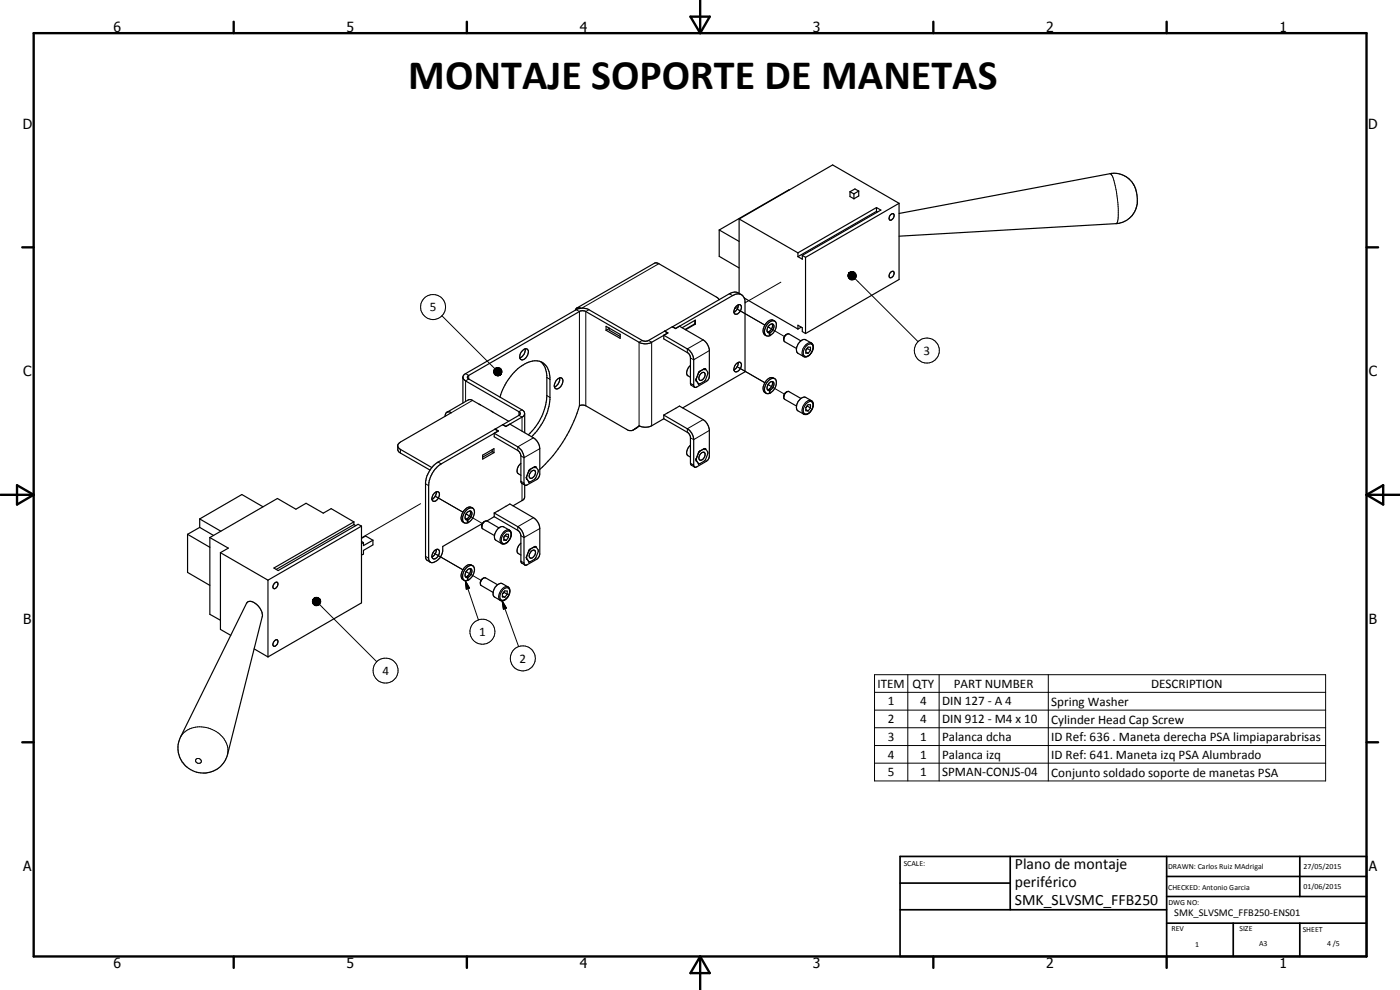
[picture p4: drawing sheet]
<svg xmlns="http://www.w3.org/2000/svg" width="420mm" height="297mm" viewBox="0 0 420 297" stroke-linecap="round" stroke-linejoin="round" font-family="sans-serif">
<g fill="none" stroke="#000" stroke-width=".3">
<path d="M333.2 52.1l.4 .4 .6 1.2 1 5.1a26.7 26.7 0 0 1 .3 7.2l-.5 1.1M197.7 79.1l-23.1 13.4M132.6 94.7l15.9 15.9M172.9 92.9l1 .6v28.3M176.7 92.9l-.9 .6v28.3M218.9 88.1l1 .6M221.1 92.7l8.5 4.8M221.5 92.1l-1.1 .6M230.5 98.1l4.9 2.9M230.5 98.1l.5 .3M234.3 84.7l-10.7 6.1M254.8 81.9l-.2 .4z"/>
<path d="M254.8 81.9l-.3 .7zM254.8 81.9l-.3 .9zM254.8 81.9l-.3 1.2zM254.8 81.9l-.1 1.5-.2-.3zM254.8 81.9v1.7zM254.8 81.9l.2 1.8-.2-.1zM254.8 81.9l.4 2-.2-.2zM254.8 81.9l.7 2.1-.3-.1zM254.8 81.9l1 2.1h-.3zM254.8 81.9l1.3 2-.3 .1zM254.8 81.9l1.5 2h-.2zM254.8 81.9l1.7 1.8-.2 .2z"/>
<path d="M254.8 81.9l1.9 1.6-.2 .2zM254.8 81.9l2.1 1.4-.2 .2zM254.8 81.9l2.2 1.2-.1 .2zM254.8 81.9l2.2 .9v.3zM254.8 81.9l2.2 .6v.3zM254.8 81.9l2.1 .4 .1 .2zM254.8 81.9l1.9 .1 .2 .3zM254.8 81.9l1.8-.1 .1 .2zM254.8 81.9l1.6-.2 .2 .1zM254.8 81.9l1.3-.4 .3 .2zM254.8 81.9l1.3-.4zM254.8 81.9l1.1-.4z"/>
<path d="M254.8 81.9l.8-.4zM254.8 81.9l.5-.3zM254.8 81.9l.2-.2zM256.6 83.6l18.9 18.9M139.7 112.1l1 .5v1.1l-1 .6v6.1M148.1 111.5l2.2 .9-2.1-.6zM148.2 111.2l2.1 1.2-2.2-.9zM148.2 111.8l2.1 .6-2.1-.4zM148.2 111l2.1 1.4-2.1-1.2zM148.2 112l2.1 .4-1.9-.1zM148.4 112.3l1.9 .1h-1.8zM148.4 110.7l1.9 1.7-2.1-1.4z"/>
<path d="M148.5 112.4h1.8l-1.6 .2zM148.6 110.5l.2-.1 1.5 2zM148.6 110.5l1.7 1.9-1.9-1.7zM148.7 112.6l1.6-.2zM148.8 110.4l.2-.1 1.3 2.1zM149 112.7l1.3-.3zM149 110.3h.3l1 2.1zM149.3 112.8l1-.4zM149.3 110.3h.3l.7 2.1zM149.6 112.8l.7-.4zM149.6 110.3l.2 .1 .5 2zM149.8 112.7l.5-.3z"/>
<path d="M149.8 110.4l.3 .1 .2 1.9zM150 112.6l.3-.2zM150.1 110.5l.2 .2v1.7zM150.3 110.7v1.7zM150.4 110.9l.2 .2-.3 1.3zM150.5 111.9l-.2 .5zM150.6 111.1l-.3 1.3zM150.6 111.7l-.3 .7zM150.6 111.4l-.3 1zM164.1 118.7l.9 .6M164.1 113.3l.9 .5M192.7 102.2l-.9 .5v25.1"/>
<path d="M194.6 102.2l1 .5v25.1M207.2 115l1 .6M211 102l-4.7 2.7v1.1M212.9 105.2l-4.7 2.7-1-.5M221.1 110l8.4 4.9M221.6 110.2l8 4.6M230.5 115.4l4.9 2.8M230.5 115.4l.5 .3M241.9 103.9a1.11 1.11 0 0 1 1-.7 1.11 1.11 0 0 1 1.1 .7 2.74 2.74 0 0 1-2.3 3 1.96 1.96 0 0 1 .2-3zM243.5 102.9a2.63 2.63 0 0 0-2.7 2.4v1.2l.4 .5M120.2 134.8v1.1M131.5 138.6l.9 .6"/>
<path d="M141.8 120.1l-6.3 3.7M156.7 123l-1 .5v1.1l1 .5v4.3M160.1 131.4l-4.7 2.7v1.1M162 134.6l-4.7 2.7-1-.5M191.1 128.4l-1 .5M207.2 139l1 .5M211 125.9l-4.7 2.8v1M212.9 129.2l-4.7 2.7-1-.5M241.9 121.2a1.11 1.11 0 0 1 1-.8 1.11 1.11 0 0 1 1.1 .8 2.43 2.43 0 0 1-2.5 2.9 2.08 2.08 0 0 1 .4-2.9zM243.5 120.2a2.6 2.6 0 0 0-2.8 2.7l.1 .8 .4 .5M126.2 151.1l-17.7 10.3M127.7 145.2l.9 .5"/>
<path d="M130.5 148.8l8.4 4.9-7.9-4.6M139.9 154.2l4.9 2.9M151.5 159.8a1.02 1.02 0 0 1 1.3-.4 1.02 1.02 0 0 1 .6 1.3 2.43 2.43 0 0 1-2.5 2.3 2.4 2.4 0 0 1 .6-3.2zM152.9 159a2.75 2.75 0 0 0-2.8 3.1v.5l.5 .5M156.3 144.4l1 .5M156.7 145.1v5.1M160.1 155.3l-4.7 2.7v1.1M162 158.6l-4.7 2.7-1-.6M94.1 179.6l-.3 .5zM94.1 179.6l-.3 .7zM94.1 179.6l-.3 1zM94.1 179.6l-.3 1.2z"/>
<path d="M94.1 179.6l-.2 1.5-.1-.3zM94.1 179.6v1.7zM94.1 179.6l.2 1.9-.2-.2zM94.1 179.6l.4 2.1-.2-.2zM94.1 179.6l.7 2.1h-.3zM94.1 179.6l.9 2.1h-.2zM94.1 179.6l1.2 2.1h-.3zM94.1 179.6l1.5 2-.3 .1zM94.1 179.6l1.7 1.9-.2 .1zM94.1 179.6l1.9 1.7-.2 .2zM94.1 179.6l2 1.4-.1 .3zM94.1 179.6l2.1 1.2-.1 .2z"/>
<path d="M94.1 179.6l2.2 .9-.1 .3zM94.1 179.6l2.1 .7 .1 .2zM94.1 179.6l2.1 .4v.3zM94.1 179.6l1.9 .1 .2 .3zM94.1 179.6h1.7l.2 .1zM94.1 179.6l1.5-.2 .2 .2zM94.1 179.6l1.3-.3 .2 .1zM94.1 179.6l1.3-.3zM94.1 179.6l1-.4zM94.1 179.6l.7-.4zM94.1 179.6l.2-.1zM94.3 179.5l.3-.2-.5 .3z"/>
<path d="M127.7 166.9l.9 .6M130.1 165.9l8.8 5.1M131 166.4l7.9 4.5M139.6 174.2l1.3 2.2-1 .4zM139.6 174.2l4 11.8M139.9 171.5l4.4 2.6M139.9 171.5l.5 .3M150.8 177.1a1.15 1.15 0 0 1 2.1-.2 2.61 2.61 0 0 1-2.2 3.2 1.9 1.9 0 0 1 .1-3zM152.5 176.1a2.67 2.67 0 0 0-2.8 2.7l.1 .8 .3 .5M156.3 168.4l1 .5M95.9 181.4l17.2 17.1M150.7 180.3l1.3 2.2-.9 .3z"/>
<path d="M150.7 180.3l4.9 13.7M262.5 202.4h135.3v31.9h-135.3zM262.5 207.7h135.3M262.5 213.1h135.3M262.5 218.4h135.3M272.4 202.4v31.9M281.8 202.4v31.9M314.6 202.4v31.9M54.1 221.2a7.3 7.3 0 0 1 9.6-2.3 6.9 6.9 0 0 1 4.6 7.5M58.8 227.8a.83 .83 0 0 1 1.4-.1 .83 .83 0 0 1-.4 1.3 .85 .85 0 0 1-.9-.2 .85 .85 0 0 1-.1-1zM262.5 229h135.3M262.5 223.7h135.3"/>
<circle cx="130" cy="92.1" r="3.7"/>
<circle cx="278.2" cy="105.2" r="3.8"/>
<circle cx="144.8" cy="189.5" r="3.8"/>
<circle cx="156.9" cy="197.5" r="3.7"/>
<circle cx="115.7" cy="201.2" r="3.8"/>
</g>
<g fill="none" stroke="#000" stroke-width=".35">
<path d="M236.9 57l-21.1 12M255.1 57.5v1.5l1.2 .6M255.1 57.5l1.2 .7M256.3 58.2v1.4M257.7 57.3v1.5l-1.4 .8M257.7 57.3l-1.1-.6-1.5 .8M257.7 57.3l-1.4 .9M215.8 69l6 3.4M215.8 69v7.9l6 3.5M221.8 65.7l17.7 10.2M221.8 65.7v22.4M239.5 75.9v1.1"/>
<path d="M240.8 76.6v1.2l-1.3-.8M240.8 76.6l1 .6M241.8 77.2v22.9M263 63.4l.3 .2M263 63.4l-23.5 13.6M263 62.3l1.4 .7-23.6 13.6M263 62.3v1.1M263 62.3l-23.5 13.6M267.3 64.4l.7-.3a1.12 1.12 0 0 1 .2 1.3 1.12 1.12 0 0 1-1.2 .6l-.1-.9zM269.8 61v22.9l-28 16.2M269.8 61l-28 16.2M269.8 61l-19.9-11.5-28.1 16.2"/>
<path d="M269.8 64.1l63.4-12a7.1 7.1 0 0 1 8.1 7.4v1a7.2 7.2 0 0 1-1.5 4.1 6.8 6.8 0 0 1-4.8 2.5l-65.2 3.8M174.3 92.5l2.1 .3 16.5 9.5h1.5l5.1-2.9M174.3 92.5l-1.4 .4-33.6 19.5-.4 .7v7.8M174.3 92.5a1.05 1.05 0 0 0-1.7 .6M181.9 97.9l4.2 2.4v1.2l-4.2-2.4zM182.8 98.6l-.9 .5M182.8 98.4v.7l3.3 1.9M199.5 99.4l.9 .5-5.1 3a4.1 4.1 0 0 1-3.5-.2l-16-9.2a1.91 1.91 0 0 0-1.9 0l-33.6 19.5 .2 .6 16.2 9.4a1.14 1.14 0 0 1 .7 1.1 1.14 1.14 0 0 1-.7 1l-4.9 2.8-.9-.5M199.5 99.4l2.2-1.4 1 .6 1.2-.7 7.1 4.1a4.2 4.2 0 0 1 1.9 2.9l-.1 8.6-.8 1-3.1 1.7h-.5M199.5 99.4l.9 .5-1.2 .7M199.5 99.4h.1M201.8 98l1 .6 17.1-9.9a2.23 2.23 0 0 1 2.4-.4 2.23 2.23 0 0 1 1.3 2.1v21.1l-18.7 10.9"/>
<path d="M201.8 98v.1M208.5 97.2h.2M208.5 97.2l-2.9 1.6M208.5 96.1v1.1M208.7 97.2v-1.1l-4 2.2M208.7 97.2l-2.9 1.7M215.8 90l-.5-.7-17.6-10.2-.9-.2-23.7 13.5M221 91.9l.8-.5a1.07 1.07 0 0 1 .4 1.8 1.19 1.19 0 0 1-1.8 .9 1.96 1.96 0 0 1 .6-2.2zM221.6 91.4a2.28 2.28 0 0 1-1.4 2.3M222.5 88.4a2.88 2.88 0 0 0-3.6-.3l-17.1 9.9M223.3 89.4l16.2 9.3M230.3 99.6l.4-.1 .2 .4-.4-.1a1.64 1.64 0 0 1 0-1.7 1.64 1.64 0 0 1 1.5-.8 1.8 1.8 0 0 1-.9 2.5"/>
<path d="M230.9 99.4v1.4l-1-.1M230.9 99.4l.2 .4M231.1 99.8v.9M231.7 97.2a1.91 1.91 0 0 1-.8 2.2M232.4 96.3a3 3 0 0 0-2.9 3.8l.4 .6M239.5 98.7v-1.1l1.3 .7v1.2l1 .6M240.4 98.2l-.9 .5M267.3 81.7l.3-.3a.71 .71 0 0 1 .8 .5 .71 .71 0 0 1-.3 .8 .69 .69 0 0 1-.5 .6 .69 .69 0 0 1-.7-.3v-.7zM138.9 113.3l.8 1 16.3 9.5 .1 .4-.4 .4-4.8 2.8M156.8 105.2a.94 .94 0 0 1 1.2-.5 .94 .94 0 0 1 .5 1.2 1.95 1.95 0 0 1-2.2 2 2.02 2.02 0 0 1 .5-2.7zM157.6 104.7a2.65 2.65 0 0 1-1.6 2.7M162.3 108.5a5.5 5.5 0 0 1 1.8 4.1v6.1a17.2 17.2 0 0 1-5.5 11.8"/>
<path d="M162.3 108.5a4.8 4.8 0 0 1 2.7 4.7v6.7a17.8 17.8 0 0 1-5.5 11.1M162.3 108.5a7.2 7.2 0 0 0-6.9 2.2 18.2 18.2 0 0 0-5.3 8.5M167 114.1l.4-.4a.89 .89 0 0 1 1.2-.2 .89 .89 0 0 1 .3 1.1 1.89 1.89 0 0 1-2.2 2l-.4-.8zM168 113.4a2.66 2.66 0 0 1-1.6 2.7M199.2 100.6v1.1l7.3 4.2 .5 .6 .2 .7v7.8l.3 .6 .9 .6M199.2 100.6l7.1 4.1a4.4 4.4 0 0 1 1.9 2.9v8.2l.2 .4M207.2 109.6a2.19 2.19 0 0 0-.7 3.2l.7 .4M208.9 113.7v.3M209.6 111.9l-.7 1.8M209.6 111.9h.1M210 111.4v.1M210 111.4l-.4 .5"/>
<path d="M210 111.5l-.4 .4M210.4 112.1l.7-.4a1.38 1.38 0 0 1-.5 2.4l-.7-.1a1.53 1.53 0 0 1 .5-1.9zM211.4 110.7h.3M211.4 110.7l-1.4 .8M211.4 110.7l-1.4 .7M211.7 110.7l.7 1v.5a3.2 3.2 0 0 1-2.8 3l-.7-1.2M221 109.1l.6-.4a.9 .9 0 0 1 .9 .5 .9 .9 0 0 1-.1 1 1.52 1.52 0 0 1-1.9 1.3 1.88 1.88 0 0 1 .5-2.4zM221.6 108.8a2.38 2.38 0 0 1-1.4 2.2M229.9 100.7a2.07 2.07 0 0 1-.3-3.3 1.8 1.8 0 0 1 1.5-1.3 1.8 1.8 0 0 1 1.8 .8 3.6 3.6 0 0 1-1.8 3.8M230.9 116.7v1.3h-1M230.9 116.7l.2 .4M230.9 117.6l.2 .4"/>
<path d="M230.9 100.3l.2 .4M231.1 117.1v.9M231.1 118a3.3 3.3 0 0 0 1.6-4.3 2.25 2.25 0 0 0-3.4 1.7l-.3 1.3a1.34 1.34 0 0 0 .9 1.3M231.7 114.5a1.76 1.76 0 0 0-1.2 2.6h.4l-.2-.3-.4 .1M231.7 114.5a.93 .93 0 0 1 .7 .7 .93 .93 0 0 1-.4 .9l-.9 1M231.7 114.5a1.91 1.91 0 0 1-.8 2.2M232.4 113.6a3.1 3.1 0 0 0-3 3.5l.5 .9M235.2 118.9l.3 .9 3.5 2M235.4 101l-.2 .7M235.7 100.6l-.2 .3M236 117.7l-.6 .7-.2 .6M236.1 117.6l.6-.2 3.7 2.1"/>
<path d="M236.2 100.3l-.4 .2M236.2 117.6l-.7 .6-.3 .7M240.4 102.3l-3.6-2.1a1.48 1.48 0 0 0-1.4 .8 1.48 1.48 0 0 0 .1 1.5l3.5 2.1M240.4 102.2l1.2-.3 1.9 1a2.73 2.73 0 0 1-1.4 4.1l-.8 .1-1.8-1.1-.4-.5-.1-.9M240.4 102.2a3.4 3.4 0 0 0-1.4 2.4M240.4 119.5l1.2-.3 1.9 1a2.12 2.12 0 0 1 .1 2.8l-.6 .8a1.55 1.55 0 0 1-1.8 .4l-1.7-.9a2.82 2.82 0 0 1 .9-3.8zM241.8 105l.7-.9 .7 .1v1M241.8 105v1h.7M241.8 105.6l.7 .4M242.3 104.4v.2M242.3 104.6l.9 .6M242.3 104.6l-.5 .5"/>
<path d="M243.2 105.2l-.7 .8M119.4 133.9l.8 .9 9.4 5.5M133.6 124.9v-.3a1.1 1.1 0 0 1 .7-1 1.1 1.1 0 0 1 1.2 .2l-15.3 8.8-.8 .8v1.6l.5 .8 9.2 5.3M144.9 136.6l3.3-2v1.2l-3.3 2zM147.5 123.4l5.2 3M147.7 135.5l.5 .3M147.7 135.5l-2.8 1.7M147.7 134.9v.6M148 123.7l-6.4-3.7-.7-.1-6.8 3.8M148.3 130v1.1l7.6 4.5 .4 1.2v7.6l.2 .5 1.1 .7M148.3 130l7.1 4.1a4.4 4.4 0 0 1 1.9 2.9v7.9l.3 .7M148.6 128.7l1 .6-1.3 .7"/>
<path d="M148.6 128.7v.1M150.9 127.4l.9 .6 1.2-.7 7.1 4.1a4.2 4.2 0 0 1 1.9 3.2v7.6l-.2 .7-.7 1-3.1 1.7h-.4M150.9 127.4l-2.3 1.3M150.9 127.4v.1M156.3 139a2.06 2.06 0 0 0-.7 3.2l.7 .4M157.5 124.1v5.7M160.6 140h-.1M191.9 127.8l-1.9 1.2M199.2 125.6l-3.6 2.2a4.4 4.4 0 0 1-3.8 0l-2.2 1.4h-.9l-12.9-7.4-.7-.3-1 .2a44.2 44.2 0 0 1-12.1 19.1M199.2 124.5l7.1 4.2a4.4 4.4 0 0 1 1.9 2.9v8.1l.2 .4M199.2 125.6l7.3 4.2 .3 .4 .4 .9v7.9l.3 .6 .9 .5M199.2 124.5v1.1"/>
<path d="M200.4 123.8l-1.2 .7M202.7 122.6l1.2-.8 7.1 4.1a4.4 4.4 0 0 1 1.9 3l-.1 8.6-.8 .9-2.9 1.7h-.7M202.8 122.5l-2.4 1.4M207.2 133.6a2.06 2.06 0 0 0-.7 3.1l.7 .5M208.9 137.7v.2M209.6 135.8v.1M209.6 135.9l-.7 1.8M210 135.4h.1M210 135.4l-.4 .4M210 135.4l-.4 .5M210.2 136.2a.72 .72 0 0 1 .9-.5 .72 .72 0 0 1 .5 .9 1.34 1.34 0 0 1-1.7 1.4l-.1-.8zM211.4 134.6h.3"/>
<path d="M211.4 134.6l-1.4 .8M211.5 134.6h-.1M211.6 134.6h.1M211.7 134.6l.7 1v.5a3.3 3.3 0 0 1-2.6 3l-.9-1.2M241.8 122.9l.7 .4M242.3 121.7v.1M242.3 121.8l.9 .6M242.3 121.8l-.5 .5M243.2 122.4v-.9l-.7-.1-.7 .9v.9l.7 .1M243.2 122.4l-.7 .9M59.9 158.2l-3.6 2.1M59.9 155.7v2.5"/>
<path d="M59.9 158.2l4.2 2.5M59.9 155.7l6.4 3.7M78.9 152.1l-6.3-3.7-12.7 7.3M106.2 156.6l-6.8-4-2.4 1.4-5.1-3-3.1 1.8-5.5-3.2-20.3 11.7M106.2 156.6l-24 13.8 1.3 .8 24-13.9 1 .6M106.2 157.4l.6 .3M106.2 157.4l-23.3 13.5M106.2 156.6v.8M108.5 157.9v23l-28.1 16.2M108.5 157.9l-28.1 16.2M130.3 148l.5-.3a.7 .7 0 0 1 .7-.1 .7 .7 0 0 1 .4 .7 1.89 1.89 0 0 1-2 2 1.79 1.79 0 0 1 .4-2.3zM130.9 147.6a2.28 2.28 0 0 1-1.3 2.2"/>
<path d="M139.3 156.8a2.96 2.96 0 0 1 1.3-4.2 1.15 1.15 0 0 1 1.4-.1 1.15 1.15 0 0 1 .4 1.4l-.6 1.7-1.3 1.2M139.7 155.7h.4l.2 .3a1.01 1.01 0 0 1-.8-.8 1.01 1.01 0 0 1 .4-1l.5-.6a.79 .79 0 0 1 1.2 0 .79 .79 0 0 1-.1 1.1l-.6 1-.4 .3M140.3 155.6v1.3l-1-.1M140.3 155.6l.2 .4M140.3 156.5l.2 .3M140.5 156v.8M141.1 153.3a1.91 1.91 0 0 1-.8 2.3M141.9 152.4a2.25 2.25 0 0 0-3.2 1.8 1.83 1.83 0 0 0 .6 2.6M144.6 157.7a1.53 1.53 0 0 1 1.6-1.4l3.6 2.1M144.8 157.1l-11.9 6.9a4.3 4.3 0 0 1-2.7 4.7 1.08 1.08 0 0 1-1.6-.9v-22.1a8.2 8.2 0 0 1 3.8-6.5l17.1-9.9-1-.5-17 9.8a8.3 8.3 0 0 0-3.8 6.1v22.5l.5 .9 1 .6M145.5 156.4a1.5 1.5 0 0 0-.6 2.3l3.5 2M148.3 155l-2.2 1.3"/>
<path d="M148.3 155l7.6 4.6 .4 1.1v7.7l.2 .5 1.1 .6M148.3 153.9l7.1 4.1a4.2 4.2 0 0 1 1.9 3v7.9l.3 .6M148.3 153.9v1.1M149.8 158.4l1.2-.4 2.2 1.4a2.91 2.91 0 0 1-2.3 3.8l-2.4-1.4-.1-1.1M149.8 158.4a3.9 3.9 0 0 0-1.4 2.3M151.8 151.9l1.2-.7 7.1 4.1a4.2 4.2 0 0 1 1.9 3.3v7.6l-.2 .7-.7 .9-3.1 1.7h-.4M151.8 151.9l-3.5 2M157.5 145.5l-.1 4-.3 .4-3.1 1.9M158 143.1v.5M158.7 141.3l-.7 1.8M159.1 140.8l-.4 .5M159.3 141.6a.75 .75 0 0 1 1.1-.5 .75 .75 0 0 1 .2 1.2 1.25 1.25 0 0 1-1.6 1.1 1.43 1.43 0 0 1 .3-1.8z"/>
<path d="M160.5 140l.3 .1 .7 1v.5a3.5 3.5 0 0 1-2.6 3l-.9-1M160.5 140l-1.4 .8M56.3 160.3v11.4l6.7 3.9M56.3 160.3l6.7 3.9M63 161.3v23l3.2 1.8M63 161.3l5.5 3.2-2.3 1.3M66.2 165.8v23l3 1.8M66.2 165.8l14.2 8.3M80.4 174.1v23M82.5 174.9a.51 .51 0 0 1 .6-.3 .51 .51 0 0 1 .3 .6 1.23 1.23 0 0 1-1.4 1.3 1.37 1.37 0 0 1 .5-1.6zM108.5 161.5l1.2-.7 2.2 1.3M108.5 162.4l.6 .4"/>
<path d="M109.1 162.8l-.6 .3M111.9 162.1l-2.8 1.6v-.9M111.9 162.1v1.4l-2.8 1.6v1.1l-.6 .3M130.3 165.3l.7-.5a.78 .78 0 0 1 .8 .3 .78 .78 0 0 1 0 1 1.45 1.45 0 0 1-2 1.4 1.96 1.96 0 0 1 .5-2.2zM130.9 164.9a2.38 2.38 0 0 1-1.3 2.2M139.3 174.1a2.97 2.97 0 0 1 1.6-4.3 1.16 1.16 0 0 1 1.4 .3 1.16 1.16 0 0 1 0 1.4l-.5 1.4-1.3 1.2M140.3 172.8l.2 .4M140.3 173.7l.2 .4M140.5 173.2v.9M141 170.6a.85 .85 0 0 1 .5 1.4l-.6 1-.4 .2M141 170.6a1.76 1.76 0 0 0-1.1 2.6l.4 .1-.2-.3h-.4M141.1 170.6a1.91 1.91 0 0 1-.8 2.2"/>
<path d="M141.9 169.8a2.08 2.08 0 0 0-3.1 1.3 1.99 1.99 0 0 0 .7 3.1h.8v-1.4M144.9 173.6a1.46 1.46 0 0 0-.5 2.1l3.6 2.1M145.1 173.5l.6-.1 3.6 2M145.1 173.4l-.6 .6-.3 .8M149.1 175.6l1.3-.6 2.1 1.1a2.38 2.38 0 0 1-.2 3.1 1.86 1.86 0 0 1-2.2 .9l-1.6-.9a2.48 2.48 0 0 1 .6-3.6zM150.8 178.2l.7-.9h.7v1M150.8 178.2v.9l.7 .1M150.8 178.8l.7 .4M151.2 177.6l.1 .2M151.2 161.7l.7 .4M151.3 177.8l.9 .5M151.3 177.8l-.5 .4"/>
<path d="M151.7 160.6v.1M151.7 160.7l.9 .5M151.7 160.7l-.5 .5M152.2 178.3l-.7 .9M152.6 161.2v-.9h-.7l-.7 .9v.9h.7M152.6 161.2l-.7 .9M156.3 163a2.06 2.06 0 0 0-.7 3.1l.7 .4M158 167v.5M158.7 165.3l-.7 1.7M159.1 164.8l-.4 .5M159.5 165.4a.72 .72 0 0 1 1-.2 .72 .72 0 0 1 .1 1l-.5 .9a.65 .65 0 0 1-.7 .4 .65 .65 0 0 1-.6-.5l.2-.9zM160.5 164h.3"/>
<path d="M160.5 164l-1.4 .8M160.8 164l.7 1v.5a3.5 3.5 0 0 1-2.6 3.1l-.9-1.1M74.3 180.6a3.4 3.4 0 0 1 3.9 2.2l.4 1 .2 1-10.5 41.6a7.3 7.3 0 0 1-5.6 5.4 7.6 7.6 0 0 1-7.6-2.6 7.6 7.6 0 0 1-1-8zM76.3 194.7l4.1 2.4M82.5 192.2a.51 .51 0 0 1 .6-.3 .51 .51 0 0 1 .3 .6 1.15 1.15 0 0 1-1.4 1.3 1.37 1.37 0 0 1 .5-1.6z"/>
</g>
<g fill="#000">
<circle cx="208.9" cy="113.7" r=".18"/>
<circle cx="208.9" cy="114.2" r=".18"/>
<circle cx="209.6" cy="115.2" r=".18"/>
<circle cx="211.4" cy="110.7" r=".18"/>
<circle cx="211.7" cy="110.7" r=".18"/>
<circle cx="208.9" cy="137.7" r=".18"/>
<circle cx="208.9" cy="138.1" r=".18"/>
<circle cx="209.6" cy="139.1" r=".18"/>
<circle cx="211.4" cy="134.6" r=".18"/>
<circle cx="211.7" cy="134.6" r=".18"/>
<circle cx="158" cy="143.6" r=".18"/>
<circle cx="158" cy="143.1" r=".18"/>
<circle cx="158.7" cy="144.6" r=".18"/>
<circle cx="158.7" cy="141.3" r=".18"/>
<circle cx="159.1" cy="140.8" r=".18"/>
<circle cx="160.5" cy="140" r=".18"/>
<circle cx="160.8" cy="140.1" r=".18"/>
<circle cx="158" cy="167" r=".18"/>
<circle cx="158" cy="167.5" r=".18"/>
<circle cx="158.7" cy="165.3" r=".18"/>
<circle cx="158.7" cy="168.5" r=".18"/>
<circle cx="159.1" cy="164.8" r=".18"/>
<circle cx="160.5" cy="164" r=".18"/>
<circle cx="160.8" cy="164" r=".18"/>
</g>
<g fill="none" stroke="#000" stroke-width=".71">
<path d="M10.1 9.9h400v277.1h-400zM70.1 6.5v3.4M140.1 6.5v3.4M207.2 5h5.8l-2.9 4.9zM210.1 0v9.9M280.1 6.5v3.4M350.1 6.5v3.4M6.7 74.2h3.4M410.1 74.2h3.5M.1 148.5h10M5.1 145.6l5 2.9-5 2.9zM410.1 148.5h10"/>
<path d="M410.1 148.5l5-2.9v5.8zM6.7 222.7h3.4M410.1 222.7h3.5M70.1 287v3.4M140.1 287v3.4M210.1 287v10M210.1 287l2.9 5h-5.8zM280.1 287v3.4M350.1 287v3.4"/>
</g>
<path d="M270.1 257h140v30h-140zM303.2 257v16M350.1 257v30M390.1 257v12M270.1 265h33.1M270.1 273h80M350.1 277h60M350.1 269h60M350.1 263h60M370.1 277v10M390.1 277v10" fill="none" stroke="#000" stroke-width=".51"/>
<g fill="#000">
<path d="M254.8 81.9l-.2 .4zM254.8 81.9l-.3 .7zM254.8 81.9l-.3 .9zM254.8 81.9l-.3 1.2zM254.8 81.9l-.1 1.5-.2-.3zM254.8 81.9v1.7zM254.8 81.9l.2 1.8-.2-.1zM254.8 81.9l.7 2.1-.3-.1zM254.8 81.9l1 2.1h-.3zM254.8 81.9l1.3 2-.3 .1zM254.8 81.9l1.5 2h-.2zM254.8 81.9l1.7 1.8-.2 .2z"/>
<path d="M254.8 81.9l1.9 1.6-.2 .2zM254.8 81.9l2.1 1.4-.2 .2zM254.8 81.9l2.2 1.2-.1 .2zM254.8 81.9l2.2 .9v.3zM254.8 81.9l2.2 .6v.3zM254.8 81.9l2.1 .4 .1 .2zM254.8 81.9l1.8-.1 .1 .2zM254.8 81.9l1.6-.2 .2 .1zM254.8 81.9l1.3-.4 .3 .2zM254.8 81.9l1.3-.4zM254.8 81.9l1.1-.4zM254.8 81.9l.8-.4z"/>
<path d="M254.8 81.9l.5-.3zM254.8 81.9l.2-.2zM150.5 111.9l-.2 .5zM150.6 111.7l-.3 .7zM150.6 111.4l-.3 1zM150.6 111.1l-.3 1.3zM150.4 110.9l.2 .2-.3 1.3zM150.3 110.7v1.7zM150.1 110.5l.2 .2v1.7zM149.6 110.3l.2 .1 .5 2zM149.3 110.3h.3l.7 2.1zM149 110.3h.3l1 2.1z"/>
<path d="M148.8 110.4l.2-.1 1.3 2.1zM148.6 110.5l.2-.1 1.5 2zM148.6 110.5l1.7 1.9-1.9-1.7zM148.4 110.7l1.9 1.7-2.1-1.4zM148.2 111l2.1 1.4-2.1-1.2zM148.2 111.2l2.1 1.2-2.2-.9zM148.1 111.5l2.2 .9-2.1-.6zM148.2 111.8l2.1 .6-2.1-.4zM148.4 112.3l1.9 .1h-1.8zM148.5 112.4h1.8l-1.6 .2zM148.7 112.6l1.6-.2zM149 112.7l1.3-.3z"/>
<path d="M149.3 112.8l1-.4zM149.6 112.8l.7-.4zM149.8 112.7l.5-.3zM150 112.6l.3-.2zM94.1 179.6l-.3 .5zM94.1 179.6l-.3 .7zM94.1 179.6l-.3 1zM94.1 179.6l-.3 1.2zM94.1 179.6l-.2 1.5-.1-.3zM94.1 179.6v1.7zM94.1 179.6l.2 1.9-.2-.2zM94.1 179.6l.7 2.1h-.3z"/>
<path d="M94.1 179.6l.9 2.1h-.2zM94.1 179.6l1.2 2.1h-.3zM94.1 179.6l1.5 2-.3 .1zM94.1 179.6l1.7 1.9-.2 .1zM94.1 179.6l1.9 1.7-.2 .2zM94.1 179.6l2 1.4-.1 .3zM94.1 179.6l2.1 1.2-.1 .2zM94.1 179.6l2.2 .9-.1 .3zM94.1 179.6l2.1 .7 .1 .2zM94.1 179.6l2.1 .4v.3zM94.1 179.6h1.7l.2 .1zM94.1 179.6l1.5-.2 .2 .2z"/>
<path d="M94.1 179.6l1.3-.3 .2 .1zM94.1 179.6l1.3-.3zM94.1 179.6l1-.4zM94.1 179.6l.7-.4zM94.3 179.5l.3-.2-.5 .3zM94.1 179.6l.2-.1zM139.6 174.2l1.3 2.2-1 .4zM150.7 180.3l1.3 2.2-.9 .3z"/>
</g>
<path d="M150.1 110.4v2" fill="none" stroke="#000" stroke-width=".42"/>
<path d="M254.8 82.1h2.1M255 81.9v2M148.2 112.2h2.1M94.1 179.8h2.1M94.3 179.6v2.1" fill="none" stroke="#000" stroke-width=".38"/>
<text font-size="12.6" x="122.5" y="26.6">MONTAJE SOPORTE DE MANETAS</text>
<g font-size="4.7">
<text x="304.6" y="260.8">Plano de montaje</text>
<text x="304.6" y="266.2">periférico</text>
<text x="304.6" y="271.6">SMK_SLVSMC_FFB250</text>
</g>
<g font-size="4.2">
<text x="34" y="9.6">6</text>
<text x="104" y="9.6">5</text>
<text x="174" y="9.6">4</text>
<text x="244" y="9.6">3</text>
<text x="314" y="9.6">2</text>
<text x="384" y="9.6">1</text>
<text x="6.8" y="38.7">D</text>
<text x="410.6" y="38.7">D</text>
<text x="7" y="112.9">C</text>
<text x="410.8" y="112.9">C</text>
<text x="7" y="187.1">B</text>
<text x="410.8" y="187.1">B</text>
<text x="7" y="261.4">A</text>
<text x="410.8" y="261.4">A</text>
<text x="34" y="290.4">6</text>
<text x="104" y="290.4">5</text>
<text x="174" y="290.4">4</text>
<text x="244" y="290.4">3</text>
<text x="314" y="290.4">2</text>
<text x="384" y="290.4">1</text>
</g>
<g font-size="3.9">
<text x="129" y="93.4">5</text>
<text x="277.2" y="106.5">3</text>
<text x="143.8" y="190.8">1</text>
<text x="114.8" y="202.5">4</text>
<text x="155.9" y="198.8">2</text>
<text x="263.3" y="206.4">ITEM</text>
<text x="273.9" y="206.4">QTY</text>
<text x="286.2" y="206.4">PART NUMBER</text>
<text x="345.5" y="206.4">DESCRIPTION</text>
<text x="266.4" y="211.7">1</text>
<text x="276.1" y="211.7">4</text>
<text x="282.7" y="211.7">DIN 127 - A 4</text>
<text x="315.5" y="211.8">Spring Washer</text>
<text x="266.4" y="217">2</text>
<text x="276.1" y="217">4</text>
<text x="282.7" y="217">DIN 912 - M4 x 10</text>
<text x="315.5" y="217.1">Cylinder Head Cap Screw</text>
<text x="266.4" y="222.3">3</text>
<text x="266.4" y="227.6">4</text>
<text x="276.1" y="222.3">1</text>
<text x="276.1" y="227.6">1</text>
<text x="282.7" y="222.4">Palanca dcha</text>
<text x="282.7" y="227.7">Palanca izq</text>
<text x="315.5" y="222.4">ID Ref: 636 . Maneta derecha PSA limpiaparabrisas</text>
<text x="315.5" y="227.7">ID Ref: 641. Maneta izq PSA Alumbrado</text>
<text x="266.4" y="232.9">5</text>
<text x="276.1" y="232.9">1</text>
<text x="282.7" y="232.9">SPMAN-CONJS-04</text>
<text x="315.5" y="233">Conjunto soldado soporte de manetas PSA</text>
</g>
<text font-size="3.1" x="352.4" y="275">SMK_SLVSMC_FFB250-ENS01</text>
<g font-size="2.4">
<text x="271.2" y="259.7">SCALE:</text>
<text x="350.6" y="260.8">DRAWN: Carlos Ruiz MAdrigal</text>
<text x="391.2" y="260.6">27/05/2015</text>
<text x="350.6" y="267">CHECKED: Antonio Garcia</text>
<text x="391.2" y="266.7">01/06/2015</text>
<text x="350.6" y="271.4">DWG NO:</text>
<text x="351.6" y="279.3">REV</text>
<text x="372" y="279.4">SIZE</text>
<text x="391" y="279.6">SHEET</text>
<text x="358.7" y="284.1">1</text>
<text x="377.9" y="283.8">A3</text>
<text x="398.3" y="283.8">4 /5</text>
</g>
</svg>
